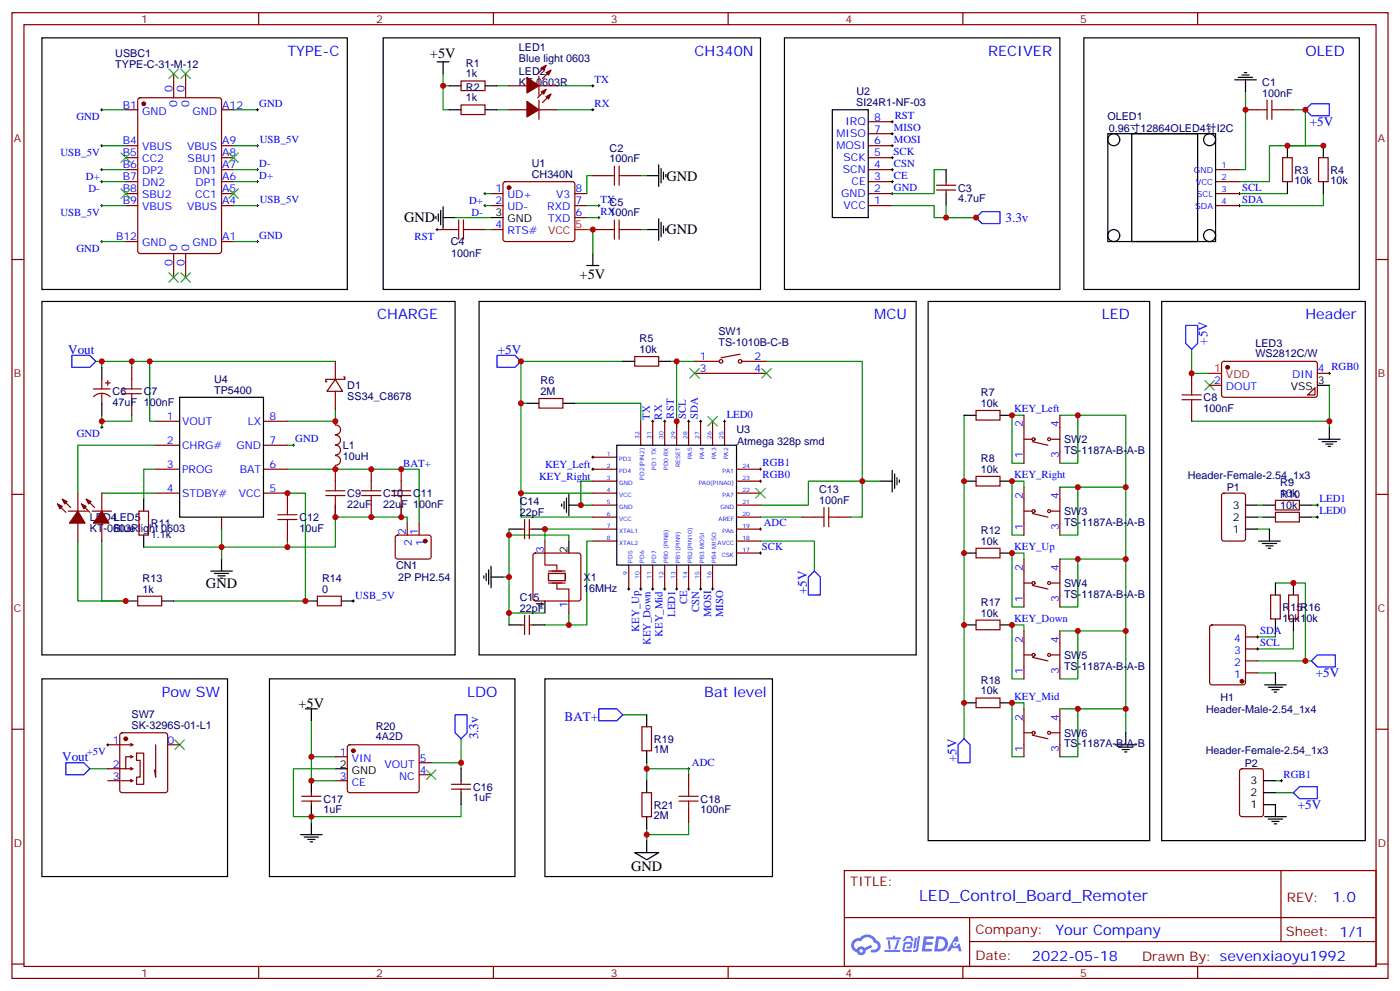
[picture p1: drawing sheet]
<svg xmlns="http://www.w3.org/2000/svg" width="412mm" height="292mm" viewBox="0 0 412 292" stroke-linecap="round" stroke-linejoin="round" font-family="sans-serif">
<g fill="none" stroke="#870000" stroke-width=".35">
<path d="M3.5 3.7h405.4v284.4h-405.4zM7.1 7.3h398.2v277.3h-398.2zM76.2 3.7v3.6M145.3 3.7v3.6M214.5 3.7v3.6M283.6 3.7v3.6M352.8 3.7v3.6M3.5 76.4h3.6M405.3 76.4h3.6M3.5 145.6h3.6M405.3 145.6h3.6M3.5 214.7h3.6"/>
<path d="M405.3 214.7h3.6M248.7 256.3h156.6v28.3h-156.6zM377.3 256.4v20.8M248.7 270.2h156.5M285.6 277.2h119.6M285.6 270.2v14.1M3.5 283.8h3.6M76.2 284.6v3.5M145.3 284.6v3.5M214.5 284.6v3.5M283.6 284.6v3.5M352.8 284.6v3.5"/>
<path d="M405.3 283.8h3.6"/>
</g>
<g fill="#5487ff">
<path d="M272.1 275.7h2.6l.3 .2-.1 .5-2 .1-.1 .9h1.6l.4 .4-.4 .4h-1.7l-.2 1.2h1.8l.3 .4-.2 .3h-2.9z"/>
<path d="M281.4 275.7h.7l.4 1.3-.7 .4a.74 .74 0 0 0-1.1 .3 .74 .74 0 0 0 .5 1 .74 .74 0 0 0 .9-.7l.5-.2 .7 2.3h-.9l-.2-.9h-1.9l-.5 .9h-.9z"/>
<path d="M269.5 276.1h.6l-.4 2.9a.31 .31 0 0 1-.3 .3 .31 .31 0 0 1-.3-.3z"/>
<path d="M270.4 275.6h.6l-.5 4a.89 .89 0 0 1-.7 .7 .89 .89 0 0 1-.9-.3l1-.5z"/>
<path d="M266.8 275.8l.6-.2 1.2 .1 .5 1.3-.6 .1-.4-.9-1 .1a.95 .95 0 0 1-1 .8l-.1-.2z"/>
<path d="M266.4 277.5l1.8-.2a1.04 1.04 0 0 1 .6 1.1 1.04 1.04 0 0 1-.8 .9h-.7a.29 .29 0 0 1-.3-.3 .29 .29 0 0 1 .3-.3h.7l.2-.8h-1.4l-.4 1.8h1.9a.29 .29 0 0 1 .3 .4 .29 .29 0 0 1-.3 .2h-2l-.4-.3 .2-2.1z"/>
<path d="M260.5 279.7h4.4a.3 .3 0 0 1 .3 .3 .3 .3 0 0 1-.3 .3h-4.3z"/>
<path d="M264.3 276.8h.6l-.5 1.7a1.02 1.02 0 0 1-.7 1.1l-.2-.3z"/>
<path d="M261.5 276.8h.6l.3 2.4-.3 .3-.3-.2z"/>
<path d="M261.1 276h1.9l.2-.5h.5l-.1 .5h1.5a.29 .29 0 0 1 .3 .3 .29 .29 0 0 1-.3 .3h-3.9z"/>
<path d="M275.8 275.7l-.6 4.4h1.4a2.27 2.27 0 0 0 2.7-2.2 2.27 2.27 0 0 0-2.7-2.2zM276.6 276.5a1.5 1.5 0 0 1 1.8 1.5 1.5 1.5 0 0 1-1.9 1.4h-.3z"/>
<path d="M251.4 276.8a2.09 2.09 0 0 0 1 3.6 1.37 1.37 0 0 0 1.5 .8 1.37 1.37 0 0 0 1.1-1.4l2-.9-.5-.7-1.8 .9a1.4 1.4 0 0 0-2.3 .4 1.32 1.32 0 0 1-.6-1.8 1.32 1.32 0 0 1 1.9-.5 2.02 2.02 0 0 1 2-1.2 2.02 2.02 0 0 1 1.8 1.6 1.09 1.09 0 0 1 1.1 1.3 1.09 1.09 0 0 1-1.6 .7 .41 .41 0 0 0-.5 .4 .41 .41 0 0 0 .4 .4 1.89 1.89 0 0 0 2.4-1.1 1.89 1.89 0 0 0-1.2-2.5 2.98 2.98 0 0 0-5-.6l-1 .2zM253.2 280a.52 .52 0 0 1 1 0 .52 .52 0 0 1-1 0z"/>
<circle cx="281.4" cy="277.9" r=".28"/>
</g>
<g fill="none" stroke="#870000" stroke-width=".35">
<path d="M160.9 19.3l-2.5 2.4M37 32.3h3.6M40.8 29l.5-.2h23.3l.6 .4 .1 44.7-.5 .7h-23.5l-.7-.4v-44.7zM51.2 21.7v7.1M54.7 21.7v7.1M65.3 32.3h3.5M135.8 23.8h7.1v2.9h-7.1zM135.8 30.9h7.1v2.8h-7.1zM149.9 32.3h5.3M149.9 25.3h5.3M158.7 32.3h5.3M158.7 22.4v5.7"/>
<path d="M158.7 29.5v5.6M158.7 25.3h5.3M160.9 26.3l-2.5 2.5M162.3 27.7l-2.5 2.5M162.3 20.7l-2.5 2.4M255.8 39.4h7M255.8 35.8h7M366.9 32.3h3.5M377.5 32.3h3.5M37 42.9h3.6M37 46.4h3.6M37 50h3.6"/>
<path d="M37 53.5h3.6M37 57h3.6M65.3 42.9h3.5M65.3 46.4h3.5M65.3 50h3.5M65.3 53.5h3.5M65.3 57h3.5M144.6 57h3.6M148.4 53.7l.5-.2h19.7l.5 .2 .2 .5v16.2l-.2 .5-.5 .2h-19.7l-.5-.2-.2-.5v-16.2zM169.3 57h3.6M174.6 51.7h3.6M185.2 51.7h3.5"/>
<path d="M255.8 42.9h7M255.8 46.4h7M255.8 50h7M255.8 53.5h7M255.8 57h7M275.9 56h5.6M275.9 54.5h5.6M278.7 53.5v1M278.7 56v1M358.1 50h7M358.1 53.5h7M358.1 57h7"/>
<path d="M377.8 46.4h2.8v7.1h-2.8zM388.4 46.4h2.8v7.1h-2.8zM37 60.5h3.6M37 71.1h3.6M51.2 74.6v7.1M54.7 74.6v7.1M65.3 60.5h3.5M65.3 71.1h3.5M128.8 67.6h3.5M139.3 67.6h3.6M144.6 60.5h3.6M144.6 67.6h3.6"/>
<path d="M169.3 60.5h3.6M169.3 64.1h3.6M174.6 67.6h3.6M185.2 67.6h3.5M255.8 60.5h7M358.1 60.5h7M27.5 114.5h5M27.6 116.8a3.5 3.5 0 0 1 4.9 0M30 111.7v2.8M30 115.9v2.8M31 112.7h1.5M31.7 112v1.5"/>
<path d="M38.8 108.2v3.5M38.8 118.7v3.6M98.8 111.7l2.1 3.5h-4.6zM98.8 111.7h-2.8v.7h.3M98.8 106.4v5.3M98.8 115.2v5.3M101.2 111h.4v.7h-2.8M158.7 117.3h7.1v2.9h-7.1zM187 105h7v2.8h-7zM204.6 106.4h7.1M204.6 109.9h21.2M218 104.3l-5.6 1"/>
<path d="M218.7 106.4h7.1M351 109.9v3.6M356.3 113.5h3.5M360.1 106.6l.4-.2 27.1 .1 .5 .6-.1 9.5-.7 .4-27-.1-.5-.6v-9.2zM387.3 114.2v2.1h-2.1zM388.1 109.9h3.5M45.9 124h7M45.9 131.1h7M45.9 138.1h7M77.6 124h7.1M77.6 131.1h7.1M77.6 138.1h7.1"/>
<path d="M98.8 124v1.1M98.8 137.1v4.6M98.8 125.1a1.41 1.41 0 0 1 1.5 1.4 1.41 1.41 0 0 1-1.5 1.4M98.8 134.2a1.41 1.41 0 0 1 1.5 1.4 1.41 1.41 0 0 1-1.5 1.4M98.8 128.1a1.41 1.41 0 0 1 1.5 1.4 1.41 1.41 0 0 1-1.5 1.4M98.8 131.1a1.41 1.41 0 0 1 1.5 1.4 1.41 1.41 0 0 1-1.5 1.4M109.4 138.1v3.6M118.2 138.1v3.6M174.6 138.1h7.1M174.6 134.6h7.1M188.7 124v7.1M192.3 124v7.1"/>
<path d="M195.8 124v7.1M199.3 124v7.1M202.8 124v7.1M206.4 124v7.1M209.9 124v7.1M213.4 124v7.1M217 138.1h7M287.5 120.9h7.1v2.8h-7.1zM301.6 122.3v14.1M301.6 129.3h2.5M304.1 130l4.6 1.1M309.7 129.3h2.5"/>
<path d="M312.2 122.3v14.1M351 120.5v3.5M16.9 148.4l2.5 2.4M18.3 147l2.5 2.4M20.1 150.5h5.7M22.9 145.2v5.3M22.9 154v5.3M24 148.4l2.5 2.4M25.4 147l2.5 2.4M27.2 150.5h5.6M30 145.2v5.3M30 154v5.3"/>
<path d="M40.9 150.5h2.8v7.1h-2.8zM45.9 145.2h7M65.3 152.3v3.5M77.6 145.2h7.1v3.5M84.7 155.8v3.5M98.8 148.7v3.6M109.4 148.7v3.6M116.7 157.8l.4-.2h9.5l.4 .7-.1 5.9-.6 .4-9.5-.1-.4-.6v-5.6zM118.2 148.7v3.6M119.9 154v3.6M123.5 154v3.6M153.5 155.8h1"/>
<path d="M154.5 153v5.6M155.9 155.8h1.1M155.9 153v5.6M160.5 159.3v3.5M174.6 145.2h7.1M174.6 141.7h7.1M174.6 148.7h7.1M174.6 152.3h7.1M174.6 155.8h7.1M174.6 159.3h7.1M217 145.2h7M217 141.7h7"/>
<path d="M217 148.7h7M217 152.3h7M217 155.8h7M217 159.3h7M236.4 152.3h3.5M246.9 152.3h3.6M287.5 140.3h7.1v2.8h-7.1zM301.6 143.4v14.2M301.6 150.5h2.5M304.1 151.2l4.6 1.1M309.7 150.5h2.5M312.2 143.4v14.2"/>
<path d="M360.1 145.4l.4-.2h5.7l.6 .4 .1 13-.5 .7h-5.9l-.6-.4-.1-13zM375.7 147.3h7.1v2.8h-7.1zM375.7 150.8h7.1v2.9h-7.1zM40.6 175.5h7v2.9h-7zM93.5 175.5h7v2.9h-7zM157.2 163l.5-.2h12.7l.5 .2 .2 .5v12.7l-.2 .5-.5 .3h-12.7l-.5-.3-.2-.5v-12.7zM167.6 177v3.5M185.2 166.4v7M188.7 166.4v7M192.3 166.4v7M195.8 166.4v7M199.3 166.4v7"/>
<path d="M202.8 166.4v7M206.4 166.4v7M209.9 166.4v7M217 162.8h7M287.5 161.4h7.1v2.9h-7.1zM301.6 164.6v14.1M301.6 171.7h2.5M304.1 172.4l4.6 1M309.7 171.7h2.5M312.2 164.6v14.1M374.3 175.2h2.8v7h-2.8zM379.6 175.2h2.8v7h-2.8z"/>
<path d="M153.5 184h1M154.5 181.2v5.6M155.9 181.2v5.6M155.9 184h1.1M287.5 182.6h7.1v2.8h-7.1zM301.6 185.8v14.1M301.6 192.8h2.5M304.1 193.5l4.6 1.1M309.7 192.8h2.5M312.2 185.8v14.1M356.5 184.2l.5-.2h9.2l.6 .4 .1 16.5-.5 .7h-9.4l-.6-.4-.1-16.5zM366.9 198.1h3.5"/>
<path d="M366.9 194.6h3.5M366.9 191.1h3.5M366.9 187.5h3.5M31.7 219.3h7.1M35.5 216l.5-.2h12.7l.5 .2 .2 .5v16.2l-.2 .5-.5 .2h-12.7l-.5-.2-.2-.5v-16.2zM38.5 218.9l.7 .4-.7 .3M45.9 219.3v9.5l-.4-2.1M49.4 219.3h3.5M102.5 219.5l.5-.2h20l.5 .7-.1 13-.6 .4-20.1-.1-.4-.6v-12.7zM189.1 214h2.8v7.1h-2.8zM287.5 205.5h7.1v2.9h-7.1zM301.6 208.7v14.1"/>
<path d="M301.6 215.8h2.5M304.1 216.5l4.6 1M309.7 215.8h2.5M312.2 208.7v14.1M31.7 229.9h3.6M31.7 226.3h7.1M35.6 229.9h3.2M38.5 226l.7 .3-.7 .4M38.5 222.5l.7 .3-.7 .4M38.5 229.5l.7 .4-.7 .3M38.8 222.8h-1.8v3.5M40.2 221.8h2.1v9.1h-2.1v-2.1h1.1v-4.9h-1.1z"/>
<path d="M88.9 235.9h5.6M88.9 234.5h5.6M91.7 233.4v1.1M91.7 235.9v1M98.8 222.8h3.5M98.8 229.9h3.5M123.5 228.1h3.5M123.5 224.6h3.5M133 232.3h5.6M133 230.9h5.6M135.8 229.9v1M135.8 232.3v1.1"/>
<path d="M189.1 233.4h2.8v7.1h-2.8zM202.8 228.1v3.5M202.8 238.7v3.5M365.4 226.5l.4-.2h5.7l.6 .5 .1 12.9-.5 .7-5.9 .1-.6-.5-.1-13z"/>
<circle cx="212.4" cy="106.4" r=".53"/>
<circle cx="218" cy="106.4" r=".53"/>
<circle cx="304.4" cy="129.3" r=".44"/>
<circle cx="309" cy="129.3" r=".44"/>
<circle cx="304.4" cy="150.5" r=".44"/>
<circle cx="309" cy="150.5" r=".44"/>
<circle cx="304.4" cy="171.7" r=".44"/>
<circle cx="309" cy="171.7" r=".44"/>
<circle cx="304.4" cy="192.8" r=".44"/>
<circle cx="309" cy="192.8" r=".44"/>
<circle cx="304.4" cy="215.8" r=".44"/>
<circle cx="309" cy="215.8" r=".44"/>
</g>
<g fill="#870000" stroke="#870000" stroke-width=".35">
<path d="M160.9 28.4l1.4-.7-.7 1.4z"/>
<path d="M159.5 27l1.4-.7-.7 1.4z"/>
<path d="M155.2 29.8l3.5 2.5-3.5 2.1z"/>
<path d="M160.9 21.4l1.4-.7-.7 1.4z"/>
<path d="M159.5 20l1.4-.7-.7 1.4z"/>
<path d="M155.2 22.8l3.5 2.5-3.5 2.1z"/>
<path d="M18.3 147l1.5 .7-.8 .7z"/>
<path d="M16.9 148.4l1.4 .7-.7 .7z"/>
<path d="M22.9 150.5l2.1 3.5h-4.5z"/>
<path d="M25.4 147l1.4 .7-.7 .7z"/>
<path d="M24 148.4l1.4 .7-.7 .7z"/>
<path d="M30 150.5l2.1 3.5h-4.6z"/>
<circle cx="42.3" cy="30.6" r=".53"/>
<circle cx="149.9" cy="55.2" r=".53"/>
<circle cx="104.1" cy="221.1" r=".53"/>
<circle cx="361.6" cy="108.2" r=".53"/>
<circle cx="365.8" cy="200.6" r=".53"/>
<circle cx="37" cy="217.5" r=".53"/>
<circle cx="125.2" cy="159.3" r=".53"/>
</g>
<g fill="none" stroke="#000" stroke-width=".29">
<path d="M29.6 32.3h.7M30 32v.7M75.5 32.3h.7M75.8 32v.7M174.3 32.3h.7M174.3 25.3h.7M174.6 24.9v.7M174.6 32v.7M262.5 35.8h.7M262.5 39.4h.7M262.8 35.5v.7M262.8 39v.7"/>
<path d="M29.6 53.5h.7M29.6 50h.7M29.6 42.9h.7M30 42.5v.8M30 49.6v.7M30 53.1v.7M75.5 53.5h.7M75.5 50h.7M75.5 42.9h.7M75.8 42.5v.8M75.8 49.6v.7M75.8 53.1v.7"/>
<path d="M142.5 57h.7M142.9 56.7v.7M262.5 53.5h.7M262.5 50h.7M262.5 42.9h.7M262.5 57h.7M262.5 46.4h.7M262.8 42.5v.8M262.8 46.1v.7M262.8 49.6v.7M262.8 53.1v.7M262.8 56.7v.7"/>
<path d="M364.8 57h.7M365.1 56.7v.7M29.6 71.1h.7M29.6 60.5h.7M30 60.2v.7M30 70.8v.7M75.5 71.1h.7M75.5 60.5h.7M75.8 60.2v.7M75.8 70.8v.7M128.4 67.6h.7M128.8 67.2v.7"/>
<path d="M142.5 60.5h.7M142.9 60.2v.7M176 60.5h.7M176 64.1h.7M176.4 60.2v.7M176.4 63.7v.7M364.8 60.5h.7M365.1 60.2v.7M391.2 109.9h.7M391.6 109.6v.7M29.6 125.8h.7M30 125.4v.8"/>
<path d="M86.1 131.1h.7M86.4 130.7v.7M117.8 138.1h.7M118.2 137.8v.7M174.3 138.1h.7M174.3 134.6h.7M174.6 134.3v.7M174.6 137.8v.7M191.9 124h.7M192.3 123.7v.7M195.4 124h.7M195.8 123.7v.7"/>
<path d="M199 124h.7M199.3 123.7v.7M202.5 124h.7M202.8 123.7v.7M206 124h.7M206.4 123.7v.7M213.1 124h.7M213.4 123.7v.7M223.7 138.1h.7M224 137.8v.7M297.7 122.3h.7M298.1 121.9v.7"/>
<path d="M223.7 155.8h.7M223.7 141.7h.7M224 141.3v.7M224 155.4v.7M297.7 141.7h.7M298.1 141.3v.7M387.7 152.3h.7M387.7 148.7h.7M388.1 148.4v.7M388.1 151.9v.7M103.7 177h.7M104.1 176.6v.7"/>
<path d="M184.9 173.4h.7M185.2 173.1v.7M188.4 173.4h.7M188.7 173.1v.7M191.9 173.4h.7M192.3 173.1v.7M195.4 173.4h.7M195.8 173.1v.7M199 173.4h.7M199.3 173.1v.7M202.5 173.4h.7M202.8 173.1v.7"/>
<path d="M206 173.4h.7M206.4 173.1v.7M209.5 173.4h.8M209.9 173.1v.7M223.7 162.8h.7M224 162.5v.7M297.7 162.8h.7M298.1 162.5v.7M297.7 184h.7M298.1 183.7v.7M370.1 187.5h.7M370.1 191.1h.7"/>
<path d="M370.4 187.2v.7M370.4 190.7v.7M31.4 219.3h.7M31.7 218.9v.7M297.7 206.9h.7M298.1 206.6v.7M202.5 226.3h.7M202.8 226v.7M377.1 229.9h.7M377.5 229.5v.7"/>
</g>
<g fill="none" stroke="#008700" stroke-width=".35">
<path d="M30 32.3h7M68.8 32.3h7M130.5 21.7v10.6h1.8M130.5 25.3h1.8M146.4 32.3h3.5M146.4 25.3h3.5M164 32.3h10.6M164 25.3h10.6M366.9 27v23h-1.8M381 32.3h3.5v10.6h-5.3h10.6h-15.9v10.6h-8.8M30 53.5h7M30 50h7"/>
<path d="M30 42.9h7M68.8 53.5h7M68.8 50h7M68.8 42.9h7M142.9 57h1.7M174.6 51.7h-1.7v5.3M188.7 51.7h1.8M278.7 50h-3.5v7h-12.4M365.1 57h14.1M389.8 57v3.5h-24.7M30 71.1h7M30 60.5h7"/>
<path d="M68.8 71.1h7M68.8 60.5h7M134.1 64.1h10.5M142.9 60.5h1.7M142.9 67.6h1.7M172.9 60.5h3.5M172.9 67.6h1.7v7M172.9 64.1h3.5M188.7 67.6h1.8M262.8 60.5h12.4v3.6h12.3h-8.8v-3.6M28.2 106.4h1.8v1.8M30 106.4h8.8"/>
<path d="M44.1 106.4h-5.3v1.8M98.8 106.4h-54.7v17.6h1.8M153.5 118.7h1.7M169.3 118.7h19.4v5.3M183.4 106.4h-29.9v38.8h21.1M197.6 106.4h7M199.3 106.4v19.4M225.8 106.4h28.2v45.9h-3.5M351 102.9v7h5.3M391.6 113.5v10.5M30 122.3v1.7h8.8v-1.7M30 124v1.8"/>
<path d="M45.9 131.1h-23v14.1M45.9 138.1h-3.6v8.9M84.7 138.1h38.8v15.9M84.7 131.1h1.7M98.8 120.5v3.5h-14.1M284 122.3v95.2M301.6 122.3h-3.5v14.1h3.5M312.2 122.3h19.4v93.5M317.5 122.3v14.1h-5.3M351 124h40.6v1.8M22.9 159.3v17.7h14.1h-7v-17.7M30 145.2h15.9"/>
<path d="M65.3 155.8v8.8M84.7 145.2h5.3v31.8h-38.8M98.8 148.7v3.6M118.2 148.7v3.6h-19.4v8.8h-14.1v-1.8M118.2 152.3h1.7v1.7M149.9 157.6h17.7v1.7M149.9 155.8v28.2M153.5 145.2v7.1h21.1M174.6 141.7h-3.5v7h3.5M174.6 159.3h-1.7v24.7h-12.4M174.6 155.8h-14.1v3.5M224 159.3h15.9v8.8"/>
<path d="M224 152.3h12.4M259.3 141.7h-21.2v7h-14.1M301.6 143.4v-1.7h-3.5v15.9h3.5M312.2 143.4h19.4M317.5 143.4v14.2h-5.3M370.4 152.3h1.8M370.4 155.8h3.5M370.4 148.7h1.8M386.3 152.3h1.8M386.3 148.7h1.8M42.3 161.1h42.4M148.2 169.9h1.7"/>
<path d="M301.6 164.6v-1.8h-3.5v15.9h3.5M312.2 164.6h19.4M317.5 164.6v14.1h-5.3M375.7 171.7h8.8v22.9M149.9 180.5h10.6M167.6 180.5v3.5M301.6 185.8v-1.8h-3.5v15.9h3.5M312.2 185.8h19.4M317.5 185.8v14.1h-5.3M370.4 198.1h5.3M370.4 194.6h15.9M375.7 185.8v1.7h-5.3"/>
<path d="M381 185.8v5.3h-10.6M91.7 212.2v10.6h7.1M135.8 217.5v7.1M183.4 210.5h7.1M301.6 208.7v-1.8h-3.5v15.9h3.5M312.2 208.7h19.4M317.5 208.7v14.1h-5.3M26.5 226.3h5.2M91.7 222.8v7.1h7.1M98.8 226.3h-12.4v14.2h5.3v1.7M127 224.6h8.8v1.7M135.8 236.9v3.6h-44.1"/>
<path d="M190.5 226.3h12.3v1.8M190.5 224.6v5.3M375.7 229.9h1.8M375.7 233.4h5.3M190.5 244v3.5M202.8 242.2v3.5h-12.3"/>
</g>
<g fill="none" stroke="#000" stroke-width=".35">
<path d="M12.3 11.1h90v74.1h-90zM112.9 11.1h111.1v74.1h-111.1zM128.8 18.2h3.5M130.5 18.2v3.5M231.1 11.1h81.1v74.1h-81.1zM319.3 11.1h81.1v74.1h-81.1zM132.3 25.3h3.5M132.3 32.3h3.5M142.9 25.3h3.5M142.9 32.3h3.5M245.2 32.3h10.6v31.8h-10.6zM326.3 39.4h31.8v31.7h-31.8z"/>
<path d="M333.4 39.4h19.4v31.7h-19.4zM363.7 23.5h6.4M364.8 22.8h4.2M365.8 22.1h2.1M366.5 21.4h.7M366.9 23.5v3.5M190.5 51.7h3.5M194 48.5v6.4M194.7 49.6v4.2M195.4 50.7v2.1M196.1 51.4v.7M278.7 50v3.5"/>
<path d="M278.7 57v3.5M379.2 42.9v3.5M379.2 53.5v3.5M389.8 42.9v3.5M389.8 53.5v3.5M128.4 63.7v.7M129.1 63v2.1M129.8 61.9v4.3M130.5 60.9v6.3M130.5 64.1h3.6M144.6 64.1h3.6M172.9 78.2h3.5"/>
<path d="M174.6 74.6v3.6M190.5 67.6h3.5M194 64.4v6.4M194.7 65.5v4.2M195.4 66.5v2.2M196.1 67.2v.7M12.3 88.8h121.8v104h-121.8zM141.1 88.8h128.8v104h-128.8zM273.4 88.8h65.3v158.7h-65.3zM342.2 88.8h60v158.7h-60zM30 108.2v3.5M30 118.7v3.6"/>
<path d="M52.9 117h24.7v35.3h-24.7zM155.2 118.7h3.5M165.8 118.7h3.5M183.4 106.4h3.6M194 106.4h3.6M388.1 113.5h3.5M181.7 131.1h35.3v35.3h-35.3zM262.8 138.5v6.4M263.5 139.6v4.2M284 122.3h3.5M294.6 122.3h3.5M388.4 129.3h6.4"/>
<path d="M389.5 130h4.2M390.5 130.7h2.1M391.2 131.4h.7M391.6 125.8v3.5M42.3 147v3.5M42.3 157.6v3.5M149.9 155.8h3.6M157 155.8h3.5M165.5 148.4v.7M166.2 147.7v2.1M166.9 146.6v4.2M167.6 148.7h3.5"/>
<path d="M167.6 145.6v6.3M167.6 159.3v3.5M259.3 141.7h3.5M264.2 140.6v2.1M264.9 141.3v.7M284 141.7h3.5M294.6 141.7h3.5M366.9 148.7h3.5M366.9 155.8h3.5M366.9 152.3h3.5M370.8 159.3h6.3M372.2 148.7h3.5"/>
<path d="M372.2 152.3h3.5M373.9 155.8v3.5M382.8 148.7h3.5M382.8 152.3h3.5M37 177h3.6M47.6 177h3.6M62.1 168.1h6.3M63.1 168.8h4.3M64.2 169.5h2.1M64.9 170.3h.7M65.3 164.6v3.5M90 177h3.5"/>
<path d="M100.5 177h3.6M142.5 169.5v.8M143.2 168.8v2.2M143.9 167.8v4.2M144.6 169.9h3.6M144.6 166.7v6.4M160.5 177v3.5M284 162.8h3.5M294.6 162.8h3.5M371.8 160h4.3M372.9 160.7h2.1M373.6 161.4h.7"/>
<path d="M375.7 171.7v3.5M381 171.7v3.5M12.3 199.9h54.7v58.2h-54.7zM79.4 199.9h72.3v58.2h-72.3zM149.9 184h3.6M157 184h3.5M160.5 199.9h67v58.2h-67zM284 184h3.5M294.6 184h3.5M375.7 182.2v3.6M375.7 198.1v3.5M381 182.2v3.6"/>
<path d="M90 208.7h3.5M91.7 208.7v3.5M190.5 210.5v3.5M284 206.9h3.5M294.6 206.9h3.5M328.4 219.3h6.4M329.5 220h4.2M331.6 215.8v3.5M372.5 201.6h6.4M373.6 202.4h4.2M374.6 203.1h2.2M375.4 203.8h.7"/>
<path d="M91.7 229.9v3.5M91.7 236.9v3.6M98.8 226.3h3.5M135.8 226.3v3.6M135.8 233.4v3.5M190.5 221.1v3.5M190.5 229.9v3.5M330.6 220.7h2.1M331.3 221.4h.7M372.2 236.9h3.5v3.6M372.2 233.4h3.5M372.2 229.9h3.5"/>
<path d="M88.5 245.7h6.4M89.6 246.5h4.2M90.7 247.2h2.1M91.4 247.9h.7M91.7 242.2v3.5M187 251h7l-3.5 2.2zM190.5 240.5v3.5M190.5 247.5v3.5M372.5 240.5h6.4M373.6 241.2h4.2M374.6 241.9h2.2M375.4 242.6h.7"/>
<circle cx="328.1" cy="41.1" r="1.76"/>
<circle cx="356.3" cy="41.1" r="1.76"/>
<circle cx="328.1" cy="69.4" r="1.76"/>
<circle cx="356.3" cy="69.4" r="1.76"/>
</g>
<g fill="none" stroke="#3c3" stroke-width=".35">
<path d="M49.7 20.3l2.9 2.8M52.6 20.3l-2.9 2.8M53.3 20.3l2.8 2.8M56.1 20.3l-2.8 2.8M35.6 55.6l2.9 2.8M35.6 45l2.9 2.8M38.5 55.6l-2.9 2.8M38.5 45l-2.9 2.8M67.4 55.6l2.8 2.8M67.4 45l2.8 2.8M70.2 55.6l-2.8 2.8M70.2 45l-2.8 2.8"/>
<path d="M49.7 80.3l2.9 2.8M52.6 80.3l-2.9 2.8M53.3 80.3l2.8 2.8M56.1 80.3l-2.8 2.8M203.2 108.5l2.8 2.8M206 108.5l-2.8 2.8M224.4 108.5l2.8 2.8M227.2 108.5l-2.8 2.8M354.9 112l2.8 2.9M357.7 112l-2.8 2.9M208.5 122.6l2.8 2.8M211.3 122.6l-2.8 2.8"/>
<path d="M222.6 143.8l2.8 2.8M225.4 143.8l-2.8 2.8M51.5 217.9l2.8 2.8M54.3 217.9l-2.8 2.8M125.6 226.7l2.8 2.8M128.4 226.7l-2.8 2.8"/>
</g>
<path d="M169.3 67.6h3.6M356.3 109.9h3.5" fill="none" stroke="#f00" stroke-width=".35"/>
<path d="M384.5 32.3l1.8-1.7h5.3v3.5h-5.3zM287.5 64.1l1.8-1.8h5.3v3.5h-5.3zM349.2 95.8h3.6v5.3l-1.8 1.8-1.8-1.8zM21.2 104.6h5.3l1.7 1.8-1.7 1.8h-5.3zM146.4 104.6h5.3l1.8 1.8-1.8 1.8h-5.3zM239.9 168.1l1.8 1.8v5.3h-3.6v-5.3zM386.3 194.6l1.8-1.8h5.2v3.6h-5.2zM134.1 210.5h3.5v5.3l-1.8 1.7-1.7-1.7zM176.4 208.7h5.3l1.7 1.8-1.7 1.7h-5.3zM282.2 219.3l1.8-1.8 1.8 1.8v5.3h-3.6zM19.4 224.6h5.3l1.8 1.7-1.8 1.8h-5.3zM381 233.4l1.8-1.8h5.3v3.6h-5.3z" fill="none" stroke="#00f" stroke-width=".35"/>
<g fill="none" stroke="#a10000" stroke-width=".35">
<path d="M370.4 32.3h2.8M373.2 29.5v5.6M374.6 32.3h2.9M374.6 29.5v5.6M178.2 51.7h2.8M181 48.9v5.6M182.4 48.9v5.6M182.4 51.7h2.8M132.3 67.6h2.8M135.1 64.8v5.6M136.5 67.6h2.8M136.5 64.8v5.6"/>
<path d="M178.2 67.6h2.8M181 64.8v5.6M182.4 67.6h2.8M182.4 64.8v5.6M36 115.9h5.6M36 114.5h5.6M38.8 111.7v2.8M38.8 115.9v2.8M348.2 117.7h5.6M348.2 116.3h5.6M351 113.5v2.8M351 117.7v2.8"/>
<path d="M81.8 153h5.7M81.8 151.6h5.7M84.7 148.7v2.9M84.7 153v2.8M96 145.9h5.6M96 144.5h5.6M98.8 141.7v2.8M98.8 145.9v2.8M106.5 145.9h5.7M106.5 144.5h5.7M109.4 141.7v2.8M109.4 145.9v2.8"/>
<path d="M115.4 145.9h5.6M115.4 144.5h5.6M118.2 141.7v2.8M118.2 145.9v2.8M239.9 152.3h2.8M242.7 149.4v5.7M244.1 152.3h2.8M244.1 149.4v5.7M200 235.9h5.7M200 234.5h5.7M202.8 231.6v2.9M202.8 235.9v2.8"/>
</g>
<path d="M160.5 162.8v3.6h3.5v1.4M161.6 168.8h4.9v2.2h-4.9zM161.6 171.7h4.9M161.6 168.1h4.9M164 172v1.4h3.6v3.6" fill="none" stroke="#870012" stroke-width=".35"/>
<g fill="#c00">
<circle cx="130.5" cy="25.3" r=".88"/>
<circle cx="174.6" cy="67.6" r=".88"/>
<circle cx="287.5" cy="64.1" r=".88"/>
<circle cx="65.3" cy="161.1" r=".88"/>
<circle cx="98.8" cy="124" r=".88"/>
<circle cx="44.1" cy="106.4" r=".88"/>
<circle cx="30" cy="106.4" r=".88"/>
<circle cx="38.8" cy="106.4" r=".88"/>
<circle cx="98.8" cy="138.1" r=".88"/>
<circle cx="149.9" cy="157.6" r=".88"/>
<circle cx="149.9" cy="180.5" r=".88"/>
<circle cx="167.6" cy="184" r=".88"/>
<circle cx="153.5" cy="106.4" r=".88"/>
<circle cx="153.5" cy="118.7" r=".88"/>
<circle cx="171.1" cy="148.7" r=".88"/>
<circle cx="153.5" cy="145.2" r=".88"/>
<circle cx="199.3" cy="124" r=".88"/>
<circle cx="199.3" cy="106.4" r=".88"/>
<circle cx="149.9" cy="169.9" r=".88"/>
<circle cx="190.5" cy="245.7" r=".88"/>
<circle cx="190.5" cy="226.3" r=".88"/>
<circle cx="135.8" cy="224.6" r=".88"/>
<circle cx="91.7" cy="222.8" r=".88"/>
<circle cx="384.5" cy="194.6" r=".88"/>
<circle cx="379.2" cy="42.9" r=".88"/>
<circle cx="317.5" cy="122.3" r=".88"/>
<circle cx="254" cy="141.7" r=".88"/>
<circle cx="331.6" cy="143.4" r=".88"/>
<circle cx="317.5" cy="143.4" r=".88"/>
<circle cx="331.6" cy="164.6" r=".88"/>
<circle cx="317.5" cy="164.6" r=".88"/>
<circle cx="331.6" cy="185.8" r=".88"/>
<circle cx="317.5" cy="185.8" r=".88"/>
<circle cx="331.6" cy="208.7" r=".88"/>
<circle cx="317.5" cy="208.7" r=".88"/>
<circle cx="366.9" cy="32.3" r=".88"/>
<circle cx="384.5" cy="32.3" r=".88"/>
<circle cx="351" cy="109.9" r=".88"/>
<circle cx="391.6" cy="124" r=".88"/>
<circle cx="30" cy="124" r=".88"/>
<circle cx="118.2" cy="138.1" r=".88"/>
<circle cx="118.2" cy="152.3" r=".88"/>
<circle cx="98.8" cy="152.3" r=".88"/>
<circle cx="278.7" cy="64.1" r=".88"/>
<circle cx="84.7" cy="161.1" r=".88"/>
<circle cx="91.7" cy="240.5" r=".88"/>
<circle cx="160.5" cy="155.8" r=".88"/>
<circle cx="389.8" cy="42.9" r=".88"/>
<circle cx="298.1" cy="122.3" r=".88"/>
<circle cx="298.1" cy="141.7" r=".88"/>
<circle cx="284" cy="141.7" r=".88"/>
<circle cx="298.1" cy="162.8" r=".88"/>
<circle cx="284" cy="162.8" r=".88"/>
<circle cx="298.1" cy="184" r=".88"/>
<circle cx="284" cy="184" r=".88"/>
<circle cx="298.1" cy="206.9" r=".88"/>
<circle cx="284" cy="206.9" r=".88"/>
<circle cx="381" cy="171.7" r=".88"/>
<circle cx="37" cy="177" r=".88"/>
<circle cx="84.7" cy="145.2" r=".88"/>
<circle cx="90" cy="177" r=".88"/>
<circle cx="91.7" cy="229.9" r=".88"/>
<circle cx="109.4" cy="152.3" r=".88"/>
<circle cx="109.4" cy="138.1" r=".88"/>
</g>
<text font-size="4.6" fill="#00f" x="270.8" y="265.4">LED_Control_Board_Remoter</text>
<g font-size="4.2" fill="#00f">
<text x="84.7" y="16.4">TYPE-C</text>
<text x="204.6" y="16.4">CH340N</text>
<text x="291" y="16.4">RECIVER</text>
<text x="384.5" y="16.4">OLED</text>
<text x="111.1" y="94.1">CHARGE</text>
<text x="257.5" y="94.1">MCU</text>
<text x="324.6" y="94.1">LED</text>
<text x="384.5" y="94.1">Header</text>
<text x="47.6" y="205.2">Pow SW</text>
<text x="137.6" y="205.2">LDO</text>
<text x="207.4" y="205.1">Bat level</text>
<text x="392.5" y="265.6">1.0</text>
<text x="310.9" y="275.2">Your Company</text>
<text x="304" y="283">2022-05-18</text>
</g>
<g font-size="4.2">
<text x="126.6" y="17">+5V</text>
<text x="196.3" y="53.2">GND</text>
<text x="119.1" y="65.5">GND</text>
<text x="196.3" y="69">GND</text>
<text x="170.7" y="82.1">+5V</text>
<text x="60.7" y="173.1">GND</text>
<text x="87.9" y="208.4">+5V</text>
<text x="185.9" y="256.3">GND</text>
</g>
<g font-size="3.9" fill="#00f">
<text x="385.8" y="37">+5V</text>
<text x="296.2" y="65.3">3.3v</text>
<text x="355.7" y="101.6" transform="rotate(-90 355.7 101.6)">+5V</text>
<text x="20.1" y="104.1">Vout</text>
<text x="146.6" y="104.1">+5V</text>
<text x="237.6" y="175" transform="rotate(-90 237.6 175)">+5V</text>
<text x="387.6" y="199.3">+5V</text>
<text x="166.3" y="212.3">BAT+</text>
<text x="140.8" y="217.7" transform="rotate(-90 140.8 217.7)">3.3v</text>
<text x="18.3" y="224.1">Vout</text>
<text x="281.7" y="224.4" transform="rotate(-90 281.7 224.4)">+5V</text>
<text x="382.3" y="238.1">+5V</text>
</g>
<g font-size="3.9" fill="#800">
<text x="250.5" y="260.9">TITLE:</text>
<text x="379.1" y="265.6">REV:</text>
<text x="287.4" y="275.1">Company:</text>
<text x="378.7" y="275.7">Sheet: 1/1</text>
<text x="287.4" y="282.8">Date:</text>
<text x="336.4" y="282.9">Drawn By: sevenxiaoyu1992</text>
</g>
<g font-size="3.2" fill="#800">
<text x="41.6" y="6.7">1</text>
<text x="110.8" y="6.7">2</text>
<text x="179.9" y="6.7">3</text>
<text x="249.1" y="6.7">4</text>
<text x="318.2" y="6.7">5</text>
<text x="4.1" y="41.8">A</text>
<text x="405.9" y="41.8">A</text>
<text x="4.1" y="111">B</text>
<text x="405.9" y="111">B</text>
<text x="4.1" y="180.1">C</text>
<text x="405.9" y="180.1">C</text>
<text x="4.1" y="249.3">D</text>
<text x="405.9" y="249.3">D</text>
<text x="41.6" y="287.5">1</text>
<text x="110.8" y="287.5">2</text>
<text x="179.9" y="287.5">3</text>
<text x="249.1" y="287.5">4</text>
<text x="318.2" y="287.5">5</text>
</g>
<g font-size="3.2" fill="#000080">
<text x="33.9" y="16.8">USBC1</text>
<text x="152.9" y="15.1">LED1</text>
<text x="33.9" y="20">TYPE-C-31-M-12</text>
<text x="137.2" y="22.8">1k</text>
<text x="137.2" y="19.7">R1</text>
<text x="152.9" y="22.1">LED2</text>
<text x="152.9" y="18.2">Blue light 0603</text>
<text x="137.2" y="29.8">1k</text>
<text x="137.2" y="26.7">R2</text>
<text x="152.9" y="25.3">KT-0603R</text>
<text x="252.3" y="28">U2</text>
<text x="371.8" y="28.4">100nF</text>
<text x="371.8" y="25.3">C1</text>
<text x="252.2" y="31.3">SI24R1-NF-03</text>
<text x="326.2" y="35.2">OLED1</text>
<text x="326.6" y="38.8">0.96寸12864OLED4针I2C</text>
<text x="179.6" y="47.8">100nF</text>
<text x="179.6" y="44.7">C2</text>
<text x="156.6" y="52.4">CH340N</text>
<text x="156.6" y="49.2">U1</text>
<text x="381.4" y="51.1">R3</text>
<text x="391.9" y="51.1">R4</text>
<text x="282.2" y="59.6">4.7uF</text>
<text x="282.2" y="56.4">C3</text>
<text x="381.4" y="54.3">10k</text>
<text x="391.9" y="54.3">10k</text>
<text x="179.6" y="63.7">100nF</text>
<text x="179.6" y="60.6">C5</text>
<text x="132.8" y="72.2">C4</text>
<text x="132.9" y="75.8">100nF</text>
<text x="188.4" y="100.8">R5</text>
<text x="211.6" y="101.8">TS-1010B-C-B</text>
<text x="211.6" y="98.6">SW1</text>
<text x="188.4" y="103.9">10k</text>
<text x="369.8" y="105.2">WS2812C/W</text>
<text x="369.8" y="102.3">LED3</text>
<text x="63.1" y="112.7">U4</text>
<text x="159.3" y="113.1">R6</text>
<text x="33.2" y="119.5">47uF 100nF</text>
<text x="33.2" y="116.4">C6</text>
<text x="42.3" y="116.4">C7</text>
<text x="63.1" y="115.9">TP5400</text>
<text x="102.3" y="117.8">SS34_C8678</text>
<text x="102.3" y="114.6">D1</text>
<text x="159.3" y="116.3">2M</text>
<text x="288.9" y="119.8">10k</text>
<text x="288.9" y="116.6">R7</text>
<text x="354.5" y="118.1">C8</text>
<text x="354.5" y="121.3">100nF</text>
<text x="217" y="127.4">U3</text>
<text x="217.1" y="130.9">Atmega 328p smd</text>
<text x="313.4" y="130.5">SW2</text>
<text x="101" y="135.4">10uH</text>
<text x="101" y="132.3">L1</text>
<text x="288.9" y="136">R8</text>
<text x="313.4" y="133.7">TS-1187A-B-A-B</text>
<text x="288.9" y="139.2">10k</text>
<text x="349.9" y="141.1">Header-Female-2.54_1x3</text>
<text x="377.1" y="143.1">R9</text>
<text x="102.3" y="149.5">22uF</text>
<text x="102.3" y="146.4">C9</text>
<text x="112.9" y="149.5">22uF 100nF</text>
<text x="112.9" y="146.4">C10</text>
<text x="121.7" y="146.4">C11</text>
<text x="153.1" y="148.7">C14</text>
<text x="241.3" y="148.4">100nF</text>
<text x="241.3" y="145.3">C13</text>
<text x="361.4" y="144.6">P1</text>
<text x="377.1" y="146.3">10k</text>
<text x="377.1" y="149.8">10k</text>
<text x="377.1" y="146.6">R10</text>
<text x="26.5" y="153.4">LED4LED5</text>
<text x="44.4" y="155.2">R11</text>
<text x="88.2" y="153.4">C12</text>
<text x="153.1" y="151.9">22pF</text>
<text x="313.4" y="154.8">TS-1187A-B-A-B</text>
<text x="313.4" y="151.7">SW3</text>
<text x="26.5" y="156.6">KT-0603R</text>
<text x="33.5" y="156.6">Blue light 0603</text>
<text x="44.4" y="158.3">1.1k</text>
<text x="88.2" y="156.5">10uF</text>
<text x="288.9" y="160.4">10k</text>
<text x="288.9" y="157.2">R12</text>
<text x="116.6" y="167.5">CN1</text>
<text x="42" y="171.4">R13</text>
<text x="94.9" y="171.4">R14</text>
<text x="117.3" y="171">2P PH2.54</text>
<text x="171.9" y="171.1">X1</text>
<text x="313.4" y="172.8">SW4</text>
<text x="42" y="174.5">1k</text>
<text x="94.9" y="174.5">0</text>
<text x="153.1" y="177">C15</text>
<text x="171.8" y="174.2">16MHz</text>
<text x="288.9" y="178.4">R17</text>
<text x="313.4" y="176">TS-1187A-B-A-B</text>
<text x="377.8" y="179.9">R15R16</text>
<text x="153.1" y="180.1">22pF</text>
<text x="288.9" y="181.5">10k</text>
<text x="377.8" y="183">10k10k</text>
<text x="313.4" y="197.2">TS-1187A-B-A-B</text>
<text x="313.4" y="194">SW5</text>
<text x="288.9" y="201.3">R18</text>
<text x="288.9" y="204.5">10k</text>
<text x="355.3" y="209.9">Header-Male-2.54_1x4</text>
<text x="359.5" y="206.3">H1</text>
<text x="38.8" y="214.6">SK-3296S-01-L1</text>
<text x="38.8" y="211.5">SW7</text>
<text x="110.7" y="215">R20</text>
<text x="110.7" y="218">4A2D</text>
<text x="192.6" y="221.9">1M</text>
<text x="192.6" y="218.7">R19</text>
<text x="313.4" y="220.1">TS-1187A-B-A-B</text>
<text x="313.4" y="216.9">SW6</text>
<text x="355.2" y="222.1">Header-Female-2.54_1x3</text>
<text x="366.6" y="225.7">P2</text>
<text x="139.3" y="232.8">C16</text>
<text x="95.2" y="239.4">1uF</text>
<text x="95.2" y="236.3">C17</text>
<text x="139.3" y="235.9">1uF</text>
<text x="192.6" y="238.1">R21</text>
<text x="206.4" y="239.5">100nF</text>
<text x="206.4" y="236.3">C18</text>
<text x="192.6" y="241.3">2M</text>
</g>
<g font-size="3.2" fill="#00f">
<text x="50.8" y="27" transform="rotate(-90 50.8 27)">0</text>
<text x="54.3" y="27" transform="rotate(-90 54.3 27)">0</text>
<text x="175.1" y="24.5">TX</text>
<text x="22.5" y="35.5">GND</text>
<text x="36.2" y="32">B1</text>
<text x="41.9" y="33.7">GND</text>
<text x="52.2" y="31.5" transform="rotate(-90 52.2 31.5)">0</text>
<text x="55.7" y="31.5" transform="rotate(-90 55.7 31.5)">0</text>
<text x="56.7" y="33.7">GND</text>
<text x="65.4" y="32">A12</text>
<text x="76.4" y="31.5">GND</text>
<text x="175.1" y="31.5">RX</text>
<text x="257.5" y="35.5">8</text>
<text x="263.6" y="35">RST</text>
<text x="246.4" y="40.4">MISO</text>
<text x="249" y="36.9">IRQ</text>
<text x="257.5" y="39">7</text>
<text x="263.3" y="38.6">MISO</text>
<text x="17.8" y="46">USB_5V</text>
<text x="36.2" y="42.5">B4</text>
<text x="36.2" y="46.1">B5</text>
<text x="41.9" y="44.3">VBUS</text>
<text x="41.9" y="47.8">CC2</text>
<text x="55.1" y="44.3">VBUS</text>
<text x="55.3" y="47.8">SBU1</text>
<text x="65.4" y="46.1">A8</text>
<text x="65.4" y="42.5">A9</text>
<text x="76.6" y="42">USB_5V</text>
<text x="246.4" y="44">MOSI</text>
<text x="248.5" y="47.5">SCK</text>
<text x="257.5" y="46.1">5</text>
<text x="257.5" y="42.5">6</text>
<text x="263.2" y="45.6">SCK</text>
<text x="263.3" y="42.1">MOSI</text>
<text x="25.3" y="53.1">D+</text>
<text x="36.2" y="49.6">B6</text>
<text x="36.2" y="53.1">B7</text>
<text x="41.9" y="51.4">DP2</text>
<text x="57.1" y="51.4">DN1</text>
<text x="65.4" y="53.1">A6</text>
<text x="65.4" y="49.6">A7</text>
<text x="76.4" y="52.6">D+</text>
<text x="76.4" y="49.1">D-</text>
<text x="248.3" y="51">SCN</text>
<text x="257.5" y="53.1">3</text>
<text x="257.5" y="49.6">4</text>
<text x="263.3" y="52.7">CE</text>
<text x="263.3" y="49.1">CSN</text>
<text x="26" y="56.6">D-</text>
<text x="36.2" y="56.7">B8</text>
<text x="41.9" y="54.9">DN2</text>
<text x="41.9" y="58.4">SBU2</text>
<text x="57.5" y="58.4">CC1</text>
<text x="57.6" y="54.9">DP1</text>
<text x="65.4" y="56.7">A5</text>
<text x="76.6" y="59.7">USB_5V</text>
<text x="146" y="56.7">1</text>
<text x="149.5" y="58.4">UD+</text>
<text x="163.8" y="58.4">V3</text>
<text x="169.5" y="56.7">8</text>
<text x="176.9" y="59.7">TX</text>
<text x="247.8" y="58.1">GND</text>
<text x="250.8" y="54.5">CE</text>
<text x="257.5" y="56.7">2</text>
<text x="263.3" y="56.2">GND</text>
<text x="365.9" y="56.2">SCL</text>
<text x="365.9" y="59.7">SDA</text>
<text x="17.8" y="63.7">USB_5V</text>
<text x="36.2" y="60.2">B9</text>
<text x="41.9" y="61.9">VBUS</text>
<text x="55.1" y="61.9">VBUS</text>
<text x="65.4" y="60.2">A4</text>
<text x="138.2" y="60.2">D+</text>
<text x="138.9" y="63.7">D-</text>
<text x="146" y="60.2">2</text>
<text x="149.5" y="61.9">UD-</text>
<text x="161.2" y="61.9">RXD</text>
<text x="161.5" y="65.5">TXD</text>
<text x="169.5" y="63.7">6</text>
<text x="169.5" y="60.2">7</text>
<text x="176.9" y="63.3">RX</text>
<text x="248.5" y="61.6">VCC</text>
<text x="257.5" y="60.2">1</text>
<text x="34.2" y="70.8">B12</text>
<text x="65.4" y="70.8">A1</text>
<text x="76.4" y="70.3">GND</text>
<text x="122.1" y="70.7">RST</text>
<text x="146" y="67.2">4</text>
<text x="149.5" y="69">RTS#</text>
<text x="22.5" y="74.3">GND</text>
<text x="41.9" y="72.5">GND</text>
<text x="52.2" y="73.9" transform="rotate(-90 52.2 73.9)">0</text>
<text x="55.7" y="73.9" transform="rotate(-90 55.7 73.9)">0</text>
<text x="56.7" y="72.5">GND</text>
<text x="50.8" y="78.4" transform="rotate(-90 50.8 78.4)">0</text>
<text x="54.3" y="78.4" transform="rotate(-90 54.3 78.4)">0</text>
<text x="206.1" y="106">1</text>
<text x="222.2" y="106">2</text>
<text x="206.1" y="109.6">3</text>
<text x="222.2" y="109.6">4</text>
<text x="357.6" y="113.1">2</text>
<text x="380.6" y="111.3">DIN</text>
<text x="388.2" y="109.6">4 RGB0</text>
<text x="361.1" y="114.9">DOUT</text>
<text x="49.1" y="123.7">1</text>
<text x="53.6" y="125.1">VOUT</text>
<text x="73" y="125.1">LX</text>
<text x="79.4" y="123.7">8</text>
<text x="191.5" y="123.5" transform="rotate(-90 191.5 123.5)">TX</text>
<text x="195" y="123.5" transform="rotate(-90 195 123.5)">RX</text>
<text x="198.5" y="123.3" transform="rotate(-90 198.5 123.3)">RST</text>
<text x="202" y="123.3" transform="rotate(-90 202 123.3)">SCL</text>
<text x="205.6" y="123.3" transform="rotate(-90 205.6 123.3)">SDA</text>
<text x="214.1" y="123.1">LED0</text>
<text x="298.7" y="121.4">KEY_Left</text>
<text x="301.3" y="125.8" transform="rotate(-90 301.3 125.8)">2</text>
<text x="311.9" y="125.8" transform="rotate(-90 311.9 125.8)">4</text>
<text x="22.6" y="128.8">GND</text>
<text x="49.1" y="130.7">2</text>
<text x="79.4" y="130.7">7</text>
<text x="87" y="130.2">GND</text>
<text x="49.1" y="137.8">3</text>
<text x="53.6" y="132.2">CHRG#</text>
<text x="69.6" y="132.2">GND</text>
<text x="79.4" y="137.8">6</text>
<text x="118.8" y="137.5">BAT+</text>
<text x="160.6" y="137.7">KEY_Left</text>
<text x="224.6" y="137.2">RGB1</text>
<text x="301.3" y="134.9" transform="rotate(-90 301.3 134.9)">1</text>
<text x="311.9" y="134.9" transform="rotate(-90 311.9 134.9)">3</text>
<text x="53.6" y="139.2">PROG</text>
<text x="70.6" y="139.2">BAT</text>
<text x="158.8" y="141.2">KEY_Right</text>
<text x="224.6" y="140.7">RGB0</text>
<text x="298.7" y="140.8">KEY_Right</text>
<text x="49.1" y="144.9">4</text>
<text x="53.6" y="146.3">STDBY#</text>
<text x="70.3" y="146.3">VCC</text>
<text x="79.4" y="144.9">5</text>
<text x="301.3" y="147" transform="rotate(-90 301.3 147)">2</text>
<text x="311.9" y="147" transform="rotate(-90 311.9 147)">4</text>
<text x="388.7" y="147.8">LED1</text>
<text x="225" y="154.9">ADC</text>
<text x="388.7" y="151.3">LED0</text>
<text x="119.6" y="157.4" transform="rotate(-90 119.6 157.4)">2</text>
<text x="121.4" y="160.9" transform="rotate(-90 121.4 160.9)">2</text>
<text x="123.1" y="157.4" transform="rotate(-90 123.1 157.4)">1</text>
<text x="124.9" y="160.9" transform="rotate(-90 124.9 160.9)">1</text>
<text x="298.7" y="161.9">KEY_Up</text>
<text x="301.3" y="156" transform="rotate(-90 301.3 156)">1</text>
<text x="311.9" y="156" transform="rotate(-90 311.9 156)">3</text>
<text x="160.2" y="162.8" transform="rotate(-90 160.2 162.8)">3</text>
<text x="224.4" y="162">SCK</text>
<text x="301.3" y="168.1" transform="rotate(-90 301.3 168.1)">2</text>
<text x="311.9" y="168.1" transform="rotate(-90 311.9 168.1)">4</text>
<text x="104.7" y="176.3">USB_5V</text>
<text x="167.2" y="179" transform="rotate(-90 167.2 179)">1</text>
<text x="202.4" y="178" transform="rotate(-90 202.4 178)">CE</text>
<text x="301.3" y="177.2" transform="rotate(-90 301.3 177.2)">1</text>
<text x="311.9" y="177.2" transform="rotate(-90 311.9 177.2)">3</text>
<text x="188.3" y="185.9" transform="rotate(-90 188.3 185.9)">KEY_Up</text>
<text x="198.9" y="181.6" transform="rotate(-90 198.9 181.6)">LED1</text>
<text x="205.9" y="180.2" transform="rotate(-90 205.9 180.2)">CSN</text>
<text x="209.4" y="181.8" transform="rotate(-90 209.4 181.8)">MOSI</text>
<text x="213" y="181.7" transform="rotate(-90 213 181.7)">MISO</text>
<text x="298.7" y="183.1">KEY_Down</text>
<text x="191.6" y="189.9" transform="rotate(-90 191.6 189.9)">KEY_Down</text>
<text x="195.1" y="187.5" transform="rotate(-90 195.1 187.5)">KEY_Mid</text>
<text x="301.3" y="189.3" transform="rotate(-90 301.3 189.3)">2</text>
<text x="311.9" y="189.3" transform="rotate(-90 311.9 189.3)">4</text>
<text x="363.6" y="188.9">4</text>
<text x="371.2" y="190.2">SCL</text>
<text x="371.2" y="186.7">SDA</text>
<text x="363.6" y="196">2</text>
<text x="363.6" y="192.5">3</text>
<text x="301.3" y="198.4" transform="rotate(-90 301.3 198.4)">1</text>
<text x="311.9" y="198.4" transform="rotate(-90 311.9 198.4)">3</text>
<text x="363.6" y="199.5">1</text>
<text x="298.7" y="206">KEY_Mid</text>
<text x="301.3" y="212.2" transform="rotate(-90 301.3 212.2)">2</text>
<text x="311.9" y="212.2" transform="rotate(-90 311.9 212.2)">4</text>
<text x="33.3" y="218.9">1</text>
<text x="49.4" y="218.9">0</text>
<text x="301.3" y="221.3" transform="rotate(-90 301.3 221.3)">1</text>
<text x="311.9" y="221.3" transform="rotate(-90 311.9 221.3)">3</text>
<text x="25.6" y="222.3">+5V</text>
<text x="33.3" y="226">2</text>
<text x="100.1" y="222.5">1</text>
<text x="103.6" y="224.2">VIN</text>
<text x="113.2" y="226">VOUT</text>
<text x="123.6" y="227.8">4</text>
<text x="123.6" y="224.2">5</text>
<text x="203.8" y="225.5">ADC</text>
<text x="33.3" y="229.5">3</text>
<text x="100.1" y="229.5">3</text>
<text x="103.6" y="231.3">CE</text>
<text x="117.6" y="229.5">NC</text>
<text x="378.1" y="228.9">RGB1</text>
</g>
<g font-size="3.2">
<text x="146" y="63.7">3</text>
<text x="149.5" y="65.5">GND</text>
<text x="388.2" y="113.1">3</text>
<text x="380.2" y="114.9">VSS</text>
<text x="363.1" y="149.8">3</text>
<text x="363.1" y="153.3">2</text>
<text x="363.1" y="156.8">1</text>
<text x="167.2" y="162.8" transform="rotate(-90 167.2 162.8)">2</text>
<text x="160.2" y="179" transform="rotate(-90 160.2 179)">4</text>
<text x="100.1" y="226">2</text>
<text x="103.6" y="227.8">GND</text>
<text x="368.4" y="230.9">3</text>
<text x="368.4" y="238">1</text>
<text x="368.4" y="234.5">2</text>
</g>
<g font-size="3.2" fill="#f00">
<text x="161.4" y="69">VCC</text>
<text x="169.5" y="67.2">5</text>
<text x="357.6" y="109.6">1</text>
<text x="361.1" y="111.3">VDD</text>
</g>
<g font-size="2.5" fill="#00f">
<text x="351.7" y="51">GND</text>
<text x="359.8" y="53.1">2</text>
<text x="359.8" y="49.6">1</text>
<text x="352.2" y="54.5">VCC</text>
<text x="352.6" y="58.1">SCL</text>
<text x="359.8" y="56.7">3</text>
<text x="352.1" y="61.6">SDA</text>
<text x="359.8" y="60.2">4</text>
</g>
<g font-size="1.8" fill="#00f">
<text x="188.4" y="129.3" transform="rotate(-90 188.4 129.3)">32</text>
<text x="191.9" y="129.3" transform="rotate(-90 191.9 129.3)">31</text>
<text x="195.4" y="129.3" transform="rotate(-90 195.4 129.3)">30</text>
<text x="199" y="129.3" transform="rotate(-90 199 129.3)">29</text>
<text x="202.5" y="129.3" transform="rotate(-90 202.5 129.3)">28</text>
<text x="206" y="129.3" transform="rotate(-90 206 129.3)">27</text>
<text x="209.5" y="129.3" transform="rotate(-90 209.5 129.3)">26</text>
<text x="213.1" y="129.3" transform="rotate(-90 213.1 129.3)">25</text>
<text x="178.8" y="134.3">1</text>
<text x="178.8" y="137.8">2</text>
<text x="182.4" y="135.7">PD3</text>
<text x="200.4" y="137.5" transform="rotate(-90 200.4 137.5)">RESET</text>
<text x="203.9" y="135.2" transform="rotate(-90 203.9 135.2)">PA5</text>
<text x="207.4" y="135.2" transform="rotate(-90 207.4 135.2)">PA4</text>
<text x="211" y="135.2" transform="rotate(-90 211 135.2)">PA3</text>
<text x="214.5" y="135.2" transform="rotate(-90 214.5 135.2)">PA2</text>
<text x="218.7" y="137.8">24</text>
<text x="178.8" y="141.3">3</text>
<text x="182.4" y="139.2">PD4</text>
<text x="182.4" y="142.7">GND</text>
<text x="189.8" y="141.2" transform="rotate(-90 189.8 141.2)">PD2(PIN2)</text>
<text x="193.3" y="138.3" transform="rotate(-90 193.3 138.3)">PD1 TX</text>
<text x="196.8" y="138.4" transform="rotate(-90 196.8 138.4)">PD0 RX</text>
<text x="205.8" y="142.7">PA0(PINA0)</text>
<text x="212.9" y="139.2">PA1</text>
<text x="218.7" y="141.3">23</text>
<text x="178.8" y="144.9">4</text>
<text x="178.8" y="148.4">5</text>
<text x="182.4" y="146.3">VCC</text>
<text x="182.4" y="149.8">GND</text>
<text x="212.2" y="149.8">GND</text>
<text x="212.9" y="146.3">PA7</text>
<text x="218.7" y="148.4">21</text>
<text x="218.7" y="144.9">22</text>
<text x="178.8" y="151.9">6</text>
<text x="178.8" y="155.4">7</text>
<text x="182.4" y="153.3">VCC</text>
<text x="211.7" y="153.3">AREF</text>
<text x="218.7" y="155.4">19</text>
<text x="218.7" y="151.9">20</text>
<text x="178.8" y="159">8</text>
<text x="182.4" y="156.8">XTAL1</text>
<text x="182.4" y="160.4">XTAL2</text>
<text x="211.4" y="160.4">AVCC</text>
<text x="212.9" y="156.8">PA6</text>
<text x="218.7" y="159">18</text>
<text x="186.3" y="165.7" transform="rotate(-90 186.3 165.7)">PD5</text>
<text x="189.8" y="165.7" transform="rotate(-90 189.8 165.7)">PD6</text>
<text x="193.3" y="165.7" transform="rotate(-90 193.3 165.7)">PD7</text>
<text x="196.8" y="165.7" transform="rotate(-90 196.8 165.7)">PB0 (PIN8)</text>
<text x="200.4" y="165.7" transform="rotate(-90 200.4 165.7)">PB1(PIN9)</text>
<text x="203.9" y="165.7" transform="rotate(-90 203.9 165.7)">PB2(PIN10)</text>
<text x="207.4" y="165.7" transform="rotate(-90 207.4 165.7)">PB3 MOSI</text>
<text x="211" y="165.7" transform="rotate(-90 211 165.7)">PB4 MISO</text>
<text x="212.6" y="163.9">CSK</text>
<text x="218.7" y="162.5">17</text>
<text x="184.9" y="169.3" transform="rotate(-90 184.9 169.3)">9</text>
<text x="188.4" y="170.4" transform="rotate(-90 188.4 170.4)">10</text>
<text x="191.9" y="170.4" transform="rotate(-90 191.9 170.4)">11</text>
<text x="195.4" y="170.4" transform="rotate(-90 195.4 170.4)">12</text>
<text x="199" y="170.4" transform="rotate(-90 199 170.4)">13</text>
<text x="202.5" y="170.4" transform="rotate(-90 202.5 170.4)">14</text>
<text x="206" y="170.4" transform="rotate(-90 206 170.4)">15</text>
<text x="209.5" y="170.4" transform="rotate(-90 209.5 170.4)">16</text>
</g>
</svg>
